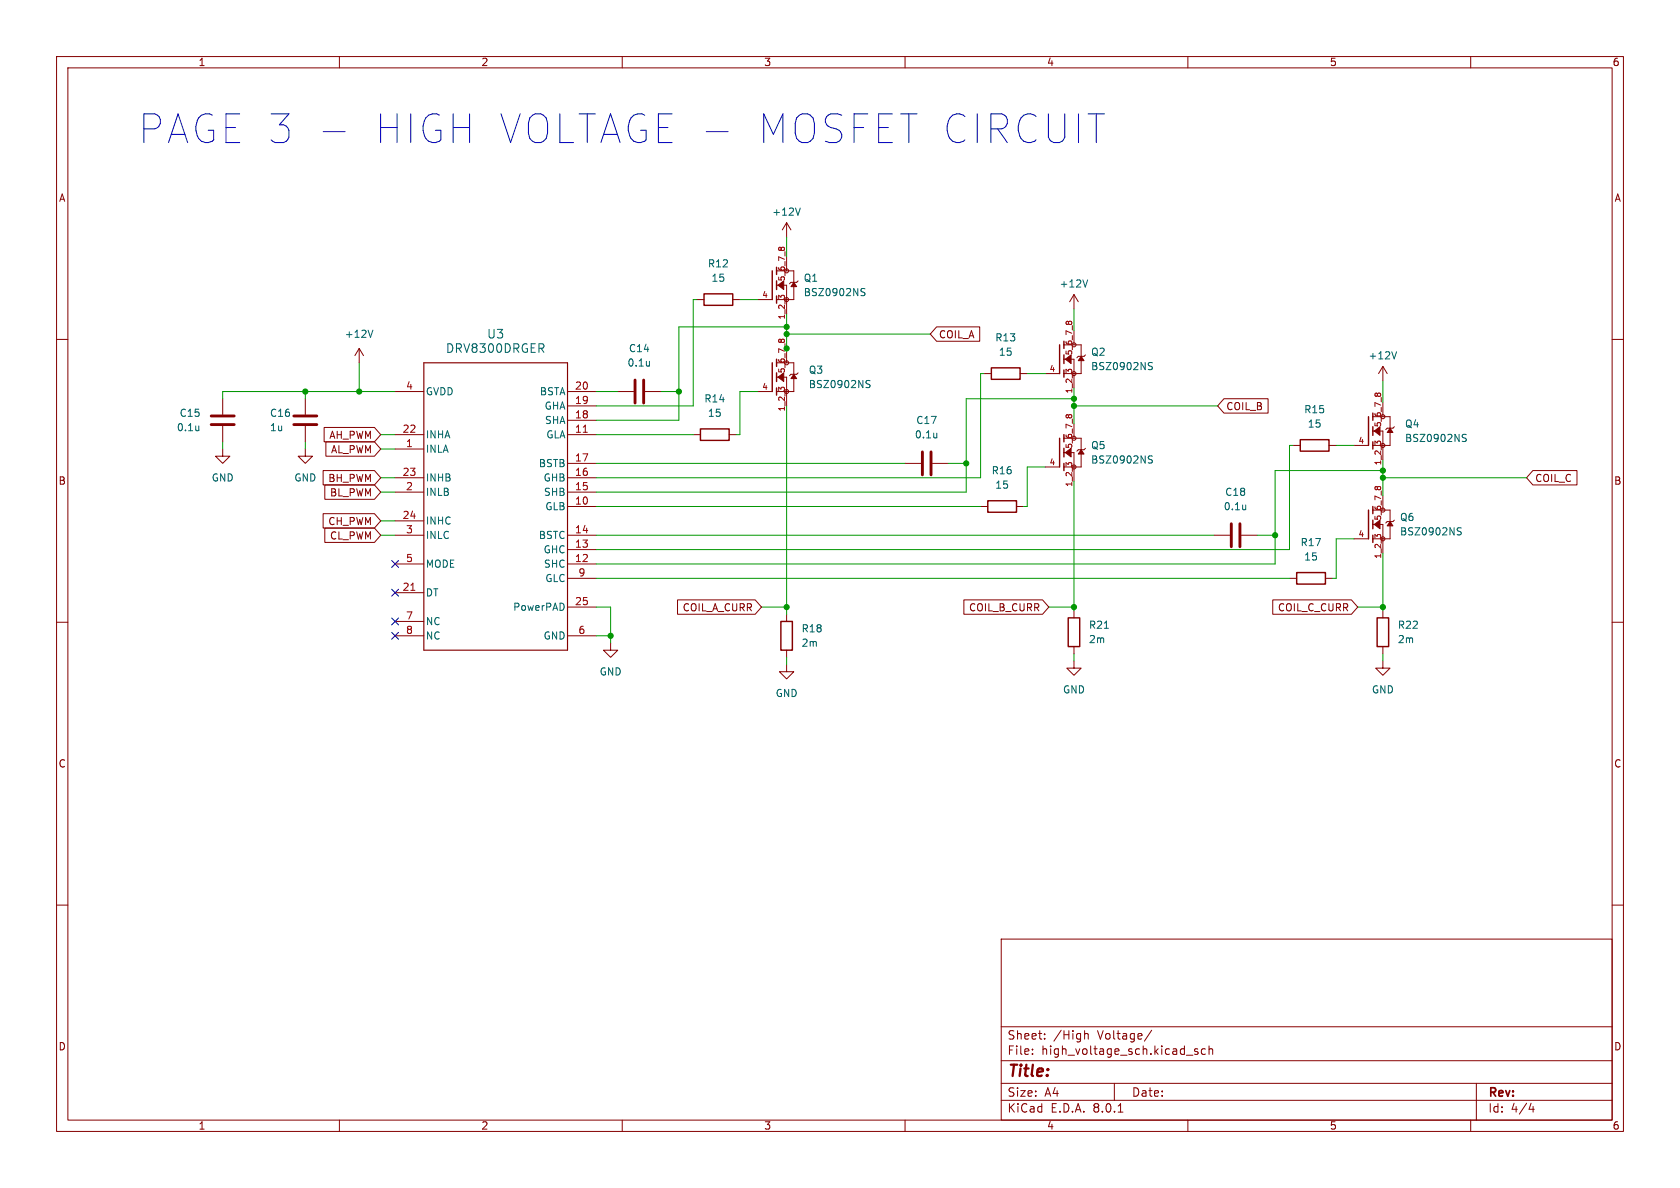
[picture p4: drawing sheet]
<svg xmlns="http://www.w3.org/2000/svg" width="297mm" height="210mm" viewBox="0 0 297 210" stroke-linecap="round" stroke-linejoin="round" font-family="sans-serif">
<g fill="none" stroke="#840000" stroke-width=".18">
<path d="M10 10h277v190h-277zM12 12h273v186h-273zM60 10v2M110 10v2M160 10v2M210 10v2M260 10v2M139.1 39.4v2.5M139.1 39.4l-.8 1.2M139.1 39.4l.7 1.2M10 60h2M123.2 53h1.3"/>
<path d="M129.5 53h1.3M134 53h2.5M137.3 50.4h1.8v5.1M137.3 47.9h3v5.1h-3M139.1 45.3v2.6M141.1 49.7l-.3 .2h-1l-.2 .3M165.6 57.8h7.6v2.5h-7.6l-1.1-1.2zM189.9 52.1l-.8 1.2M189.9 52.1v2.5M189.9 58.4v2.6M189.9 52.1l.7 1.2M285 60h2"/>
<path d="M39.4 79.4v1.2h1.2l-1.2 1.3-1.3-1.3h1.3M39.4 70.5v2.8M39.4 75.3v2.8M54 79.4v1.2h1.2l-1.2 1.3-1.3-1.3h1.3M54 70.5v2.8M54 75.3v2.8M57.3 75.6h8.9l1.1 1.2-1.1 1.3h-8.9zM57.6 78.1h8.6l1.1 1.3-1.1 1.2h-8.6zM63.5 61.6l-.8 1.3M63.5 61.6v2.5M63.5 61.6l.8 1.3M69.8 76.8h5.1"/>
<path d="M69.8 69.2h5.1M69.8 79.4h5.1M100.3 76.8h5.1M100.3 69.2h5.1M100.3 74.3h5.1M100.3 71.8h5.1M109.2 69.2h2.8M114 69.2h2.8M122.6 76.8h1.2M128.9 76.8h1.3M134 69.2h2.5M137.3 64.1h3v5.1h-3"/>
<path d="M137.3 66.7h1.8v5.1M139.1 61.6v2.5M141.1 65.9l-.3 .3h-1l-.2 .2M174 66h1.3M180.3 66h1.3M184.8 66h2.5M188.1 61h3v5h-3M188.1 63.5h1.8v5.1M188.1 77.5h3v5.1h-3M189.9 74.9v2.6M191.9 62.7l-.3 .3h-1l-.2 .2M191.9 79.2l-.3 .3h-1l-.2 .3"/>
<path d="M216.4 70.5h7.8v2.5h-7.8l-1.1-1.2zM228.6 78.7h1.3M234.9 78.7h1.3M239.4 78.7h2.5M242.7 73.7h3v5h-3M242.7 76.2h1.8v5.1M244.5 64.8l-.8 1.2M244.5 64.8v2.5M244.5 71.1v2.6M244.5 64.8l.7 1.2M246.5 75.4l-.2 .3h-1.1l-.2 .2M57.1 83.2h9.1l1.1 1.3-1.1 1.2h-9.1z"/>
<path d="M57.1 90.8h9.1l1.1 1.3-1.1 1.2h-9.1zM57.4 93.3h8.8l1.1 1.3-1.1 1.3h-8.8zM57.4 85.7h8.8l1.1 1.3-1.1 1.3h-8.8zM69.8 94.6h5.1M69.8 99.7h5.1M69.8 87h5.1M69.8 84.5h5.1M69.8 92.1h5.1M100.3 94.6h5.1M100.3 89.5h5.1M100.3 99.7h5.1M100.3 97.2h5.1"/>
<path d="M100.3 87h5.1M100.3 84.5h5.1M100.3 81.9h5.1M160 81.9h2.8M164.8 81.9h2.8M173.4 89.5h1.2M179.7 89.5h1.3M184.8 82.6h2.5M188.1 80h1.8v5.1M214.6 94.6h2.8M219.5 94.6h2.7M239.4 95.3h2.5"/>
<path d="M242.7 92.7h1.8v5.1M242.7 90.2h3v5.1h-3M244.5 87.6v2.6M246.5 91.9l-.2 .3h-1.1l-.2 .3M271 83.2h7.8v2.5h-7.8l-1.1-1.2zM10 110h2M69.8 104.8h5.1M69.8 112.4h5.1M69.8 109.9h5.1M100.3 102.2h5.1M100.3 107.3h5.1M100.3 112.4h5.1"/>
<path d="M107.9 113.7v1.2h1.3l-1.3 1.3-1.2-1.3h1.2M119.8 106h13.7l1.1 1.3-1.1 1.3h-13.7zM139.1 117.5v1.2h1.2l-1.2 1.3-1.3-1.3h1.3M139.1 108.6v1.3M139.1 114.9v1.3M170.4 106h13.9l1.1 1.3-1.1 1.3h-13.9zM189.9 116.8v1.3h1.2l-1.2 1.3-1.3-1.3h1.3M189.9 108v1.2M189.9 114.3v1.3M225 106h13.9l1.1 1.3-1.1 1.3h-13.9zM228 102.2h1.2M234.3 102.2h1.3"/>
<path d="M244.5 116.8v1.3h1.2l-1.2 1.3-1.3-1.3h1.3M244.5 108v1.2M244.5 114.3v1.3M285 110h2M10 160h2M285 160h2M177 166h108v32h-108zM60 198v2M110 198v2M160 198v2M177 194.5h108M177 191.5h108"/>
<path d="M177 187.5h108M177 181.5h108M182.5 186.3v.1M182.5 185.5v.1M184.7 183.6v.1M184.7 182.8v.1M191.7 182.2v1.5M191.7 182.8l.3-.1 .3 .1 .1 .9M197 191.5v3M197.7 196.6h.8M203.6 182.1l-1.3 2M209.7 186.5h1.2"/>
<path d="M210 198v2M211.7 185.5l-.3-.1-.2 .2v.2l.5 .2v.3h-.5M213.1 185.5l-.4-.1-.3 .3v.4l.1 .2h.6M213.7 185.5l.3-.1 .3 .1 .1 .9M213.7 184.9v1.5M260 198v2M261 191.5v6.5M270.7 195l-.4 1.1h.9M271 195.6v1"/>
</g>
<path d="M37.3 75.1h4.1M37.3 73.5h4.1M51.9 75.1h4.1M51.9 73.5h4.1M112.3 67.2v4M113.8 67.2v4M163.1 79.9v4M164.6 79.9v4M217.7 92.6v4M219.2 92.6v4" fill="none" stroke="#840000" stroke-width=".51"/>
<g fill="none" stroke="#006464" stroke-width=".18">
<path d="M141.5 36.8l-.4 1.2M65.9 58.4l-.4 1.2M152.3 51.5l.5 .2 .1 .3-.2 .3-.5-.1M152.3 51.1h.6M192.3 49.5l-.4 1.2M35.1 75.3v.8M35.1 76v.1M114.8 63.9v.8M114.8 64.6v.1M153.2 67.8l.5 .2 .1 .3-.2 .2h-.5M153.2 67.3h.6M165.6 76.6v.8"/>
<path d="M165.6 77.3v.1M203.1 64.6l.5 .2 .1 .3-.2 .2h-.5M203.1 64.1h.6M246.9 62.2l-.4 1.2M258.6 77.3l.5 .2 .1 .3-.2 .2h-.5M258.6 76.8h.6M203.1 81.1l.5 .2 .1 .3-.2 .3-.5-.1M203.1 80.7h.6M220.2 89.3v.8M220.2 90v.1M257.7 93.8l.5 .2 .1 .3-.2 .3-.5-.1M257.7 93.4h.6"/>
<path d="M195.2 111.1h.8"/>
</g>
<g fill="none" stroke="#840000" stroke-width=".25">
<path d="M124.5 51.9h5v2.1h-5zM136.5 47.9v5.1M137.3 47.2v1.3M137.3 49.7v1.5M137.3 52.3v1.3M123.8 75.8h5.1v2.1h-5.1zM136.5 64.1v5.1M137.3 63.5v1.3M137.3 65.9v1.5M137.3 68.6v1.3M175.3 65h5v2.1h-5zM187.3 61v5"/>
<path d="M187.3 77.5v5.1M188.1 60.3v1.3M188.1 62.7v1.6M188.1 65.4v1.3M188.1 76.8v1.3M188.1 79.2v1.6M229.9 77.7h5v2.1h-5zM241.9 73.7v5M242.7 73v1.3M242.7 75.4v1.6M242.7 78.1v1.3M174.6 88.5h5.1v2.1h-5.1z"/>
<path d="M188.1 81.9v1.3M241.9 90.2v5.1M242.7 89.5v1.3M242.7 91.9v1.6M242.7 94.6v1.3M138 109.9h2.1v5h-2.1zM188.8 109.2h2.1v5.1h-2.1zM229.2 101.2h5.1v2.1h-5.1zM243.5 109.2h2v5.1h-2z"/>
</g>
<g fill="#840000" stroke="#840000" stroke-width=".18">
<path d="M243 76.2l1-.8v1.6z"/>
<path d="M245.7 75.7l.6 .8h-1.1z"/>
<path d="M137.5 50.4l1.1-.7v1.5z"/>
<path d="M140.3 49.9l.5 .8h-1z"/>
<path d="M188.3 63.5l1.1-.8v1.6z"/>
<path d="M191.1 63l.5 .8h-1z"/>
<path d="M243 92.7l1-.8v1.6z"/>
<path d="M245.7 92.2l.6 .8h-1.1z"/>
<path d="M188.3 80l1.1-.8v1.6z"/>
<path d="M191.1 79.5l.5 .8h-1z"/>
<path d="M137.5 66.7l1.1-.8v1.5z"/>
<path d="M140.3 66.2l.5 .7h-1z"/>
</g>
<g fill="none" stroke="#a90000" stroke-width=".18">
<path d="M137.7 43.9l.2-.2 .2 .2 .4-.2 .2 .2M138 52.5l-.3-.3v.6M138.1 52.2h.5M188.5 57l.2-.2 .2 .2 .4-.2 .2 .2M103.1 76.4h.7M137.7 60.2l.2-.2 .2 .2 .4-.2 .2 .2M138 68.8l-.3-.3v.6M138.1 68.5h.5M188.5 73.5l.2-.2 .2 .2 .4-.2 .2 .2M188.8 65.6l-.3-.3v.6M188.9 65.3h.5M243.1 69.7l.2-.2 .2 .2 .4-.2 .2 .2"/>
<path d="M243.5 78.3l-.4-.3v.6M243.6 78h.4M188.8 82.1l-.3-.3v.6M188.9 81.8h.5M243.1 86.2l.2-.2 .2 .2 .4-.2 .2 .2M243.5 94.8l-.4-.3v.6M243.6 94.5h.4M72.6 104.4h.8"/>
</g>
<path d="M74.9 64.1h25.4v50.8h-25.4z" fill="none" stroke="#840000" stroke-width=".2"/>
<path d="M57.1 23.3h3.9M124.9 23.3h3.8M192.4 20.1h2.9M193.8 20.1v5.1" fill="none" stroke="#0000c2" stroke-width=".18"/>
<g fill="none" stroke="#009600" stroke-width=".18">
<path d="M123.2 53h-.6v18.8h-17.2M130.8 53h3.2M139.1 41.9v3.4M139.1 55.5v6.1M139.1 57.8h-19.1v16.5h-14.6M139.1 59.1h25.4M189.9 54.6v3.8M39.4 78.1v1.3M54 69.2v1.3M54 78.1v1.3M63.5 64.1v5.1M67.3 76.8h2.5"/>
<path d="M67.3 79.4h2.5M69.8 69.2h-30.4v1.3M105.4 76.8h17.2M105.4 69.2h3.8M116.8 69.2h3.2M134 69.2h-3.2v7.6h-.6M139.1 71.8v36.8M174 66h-.6v18.5h-68M181.6 66h3.2M189.9 68.6v6.3M189.9 71.8h25.4M189.9 70.5h-19.1v16.5h-65.4"/>
<path d="M228.6 78.7h-.6v18.5h-122.6M236.2 78.7h3.2M244.5 67.3v3.8M67.3 94.6h2.5M67.3 84.5h2.5M67.3 92.1h2.5M67.3 87h2.5M105.4 81.9h54.6M105.4 94.6h109.2M105.4 89.5h68M167.6 81.9h3.2M184.8 82.6h-3.2v6.9h-.6"/>
<path d="M189.9 85.1v22.9M222.2 94.6h3.2M239.4 95.3h-3.2v6.9h-.6M244.5 83.2h-19.1v16.5h-120M244.5 81.3v6.3M244.5 97.8v10.2M244.5 84.5h25.4M105.4 107.3h2.5v6.4M105.4 102.2h122.6M105.4 112.4h2.5M134.6 107.3h4.5M139.1 116.2v1.3"/>
<path d="M185.4 107.3h4.5M189.9 115.6v1.2M240 107.3h4.5M244.5 115.6v1.2"/>
</g>
<path d="M69.2 99.1l1.3 1.2M70.5 99.1l-1.3 1.2M69.2 104.2l1.3 1.2M69.2 109.2l1.3 1.3M69.2 111.8l1.3 1.2M70.5 104.2l-1.3 1.2M70.5 109.2l-1.3 1.3M70.5 111.8l-1.3 1.2" fill="none" stroke="#000084" stroke-width=".18"/>
<g fill="#009600" stroke="#009600" stroke-width=".18">
<circle cx="120" cy="69.2" r=".46"/>
<circle cx="139.1" cy="59.1" r=".46"/>
<circle cx="139.1" cy="61.6" r=".46"/>
<circle cx="139.1" cy="57.8" r=".46"/>
<circle cx="189.9" cy="107.3" r=".46"/>
<circle cx="189.9" cy="70.5" r=".46"/>
<circle cx="225.4" cy="94.6" r=".46"/>
<circle cx="244.5" cy="83.2" r=".46"/>
<circle cx="244.5" cy="84.5" r=".46"/>
<circle cx="244.5" cy="107.3" r=".46"/>
<circle cx="107.9" cy="112.4" r=".46"/>
<circle cx="63.5" cy="69.2" r=".46"/>
<circle cx="54" cy="69.2" r=".46"/>
<circle cx="139.1" cy="107.3" r=".46"/>
<circle cx="170.8" cy="81.9" r=".46"/>
<circle cx="189.9" cy="71.8" r=".46"/>
</g>
<g font-size="7.1" fill="#0000c2">
<text x="24.1" y="25.6">PAGE 3 -</text>
<text x="64.3" y="25.6">HIGH VOLTAGE -</text>
<text x="130.4" y="25.6">MOSFET CIRCUIT</text>
</g>
<text font-size="2.8" fill="#840000" x="178" y="190.9">Title:</text>
<g font-size="2.1" fill="#006464">
<text x="78.7" y="62.6">DRV8300DRGER</text>
<text x="86" y="60">U3</text>
</g>
<g font-size="2.1" fill="#840000">
<text x="178" y="184">Sheet:</text>
<text x="186.2" y="184">/High</text>
<text x="194.1" y="184">Voltage/</text>
<text x="178" y="186.7">File:</text>
<text x="184.1" y="186.7">high_voltage_sch.kicad_sch</text>
<text x="178" y="196.9">KiCad</text>
<text x="178" y="194.1">Size:</text>
<text x="184.7" y="194.1">A4</text>
<text x="185.7" y="196.9">E.D.A.</text>
<text x="193.3" y="196.9">8.0.1</text>
<text x="200" y="194.1">Date:</text>
<text x="263" y="194.3">Rev:</text>
<text x="263" y="196.9">Id:</text>
<text x="267.1" y="196.9">4/4</text>
</g>
<g font-size="1.8" fill="#840000">
<text x="35" y="11.9">1</text>
<text x="85" y="11.9">2</text>
<text x="135" y="11.9">3</text>
<text x="185" y="11.9">4</text>
<text x="235" y="11.9">5</text>
<text x="285" y="11.9">6</text>
<text x="10.3" y="35.9">A</text>
<text x="285.3" y="35.9">A</text>
<text x="165.9" y="60">COIL_A</text>
<text x="58.1" y="77.8">AH_PWM</text>
<text x="216.7" y="72.7">COIL_B</text>
<text x="58.4" y="80.3">AL_PWM</text>
<text x="10.3" y="85.9">B</text>
<text x="57.9" y="85.4">BH_PWM</text>
<text x="58.2" y="87.9">BL_PWM</text>
<text x="271.3" y="85.4">COIL_C</text>
<text x="285.3" y="85.9">B</text>
<text x="57.9" y="93">CH_PWM</text>
<text x="58.2" y="95.6">CL_PWM</text>
<text x="120.6" y="108.3">COIL_A_CURR</text>
<text x="171.2" y="108.3">COIL_B_CURR</text>
<text x="225.8" y="108.3">COIL_C_CURR</text>
<text x="10.3" y="135.9">C</text>
<text x="285.3" y="135.9">C</text>
<text x="10.3" y="185.9">D</text>
<text x="285.3" y="185.9">D</text>
<text x="35" y="199.9">1</text>
<text x="85" y="199.9">2</text>
<text x="135" y="199.9">3</text>
<text x="185" y="199.9">4</text>
<text x="235" y="199.9">5</text>
<text x="285" y="199.9">6</text>
</g>
<g font-size="1.8" fill="#006464">
<text x="136.4" y="38.3">+12V</text>
<text x="125.1" y="47.5">R12</text>
<text x="125.7" y="50">15</text>
<text x="142" y="50">Q1</text>
<text x="142" y="52.6">BSZ0902NS</text>
<text x="187.2" y="51">+12V</text>
<text x="60.9" y="59.9">+12V</text>
<text x="110.8" y="65">0.1u</text>
<text x="111.1" y="62.5">C14</text>
<text x="175.9" y="60.6">R13</text>
<text x="176.5" y="63.1">15</text>
<text x="192.8" y="63.1">Q2</text>
<text x="192.8" y="65.6">BSZ0902NS</text>
<text x="241.8" y="63.7">+12V</text>
<text x="75.2" y="70.1">GVDD</text>
<text x="95.3" y="70.1">BSTA</text>
<text x="124.4" y="71.3">R14</text>
<text x="142.9" y="66.3">Q3</text>
<text x="142.9" y="68.8">BSZ0902NS</text>
<text x="31.2" y="76.4">0.1u</text>
<text x="31.7" y="73.9">C15</text>
<text x="47.6" y="76.4">1u</text>
<text x="47.6" y="73.9">C16</text>
<text x="75.2" y="77.7">INHA</text>
<text x="96.2" y="72.6">GHA</text>
<text x="96.2" y="75.2">SHA</text>
<text x="96.5" y="77.7">GLA</text>
<text x="125.1" y="73.9">15</text>
<text x="161.6" y="77.7">0.1u</text>
<text x="161.9" y="75.2">C17</text>
<text x="230.5" y="73.3">R15</text>
<text x="231.1" y="75.8">15</text>
<text x="248.3" y="75.8">Q4</text>
<text x="75.2" y="80.2">INLA</text>
<text x="95.2" y="82.8">BSTB</text>
<text x="192.8" y="79.6">Q5</text>
<text x="192.8" y="82.1">BSZ0902NS</text>
<text x="248.3" y="78.3">BSZ0902NS</text>
<text x="37.3" y="85.3">GND</text>
<text x="51.9" y="85.3">GND</text>
<text x="75.2" y="87.9">INLB</text>
<text x="75.2" y="85.3">INHB</text>
<text x="96" y="85.3">GHB</text>
<text x="96.1" y="87.9">SHB</text>
<text x="175.2" y="84">R16</text>
<text x="175.9" y="86.6">15</text>
<text x="216.5" y="87.9">C18</text>
<text x="75.2" y="92.9">INHC</text>
<text x="75.2" y="95.5">INLC</text>
<text x="95.2" y="95.5">BSTC</text>
<text x="96.3" y="90.4">GLB</text>
<text x="216.3" y="90.4">0.1u</text>
<text x="247.4" y="92.3">Q6</text>
<text x="247.4" y="94.8">BSZ0902NS</text>
<text x="75.2" y="100.6">MODE</text>
<text x="96" y="98">GHC</text>
<text x="96.1" y="100.6">SHC</text>
<text x="229.8" y="96.7">R17</text>
<text x="230.5" y="99.3">15</text>
<text x="75.2" y="105.6">DT</text>
<text x="96.3" y="103.1">GLC</text>
<text x="75.2" y="110.7">NC</text>
<text x="75.2" y="113.3">NC</text>
<text x="90.6" y="108.2">PowerPAD</text>
<text x="96" y="113.3">GND</text>
<text x="141.6" y="112">R18</text>
<text x="192.4" y="111.4">R21</text>
<text x="192.4" y="113.9">2m</text>
<text x="247" y="111.4">R22</text>
<text x="247" y="113.9">2m</text>
<text x="105.9" y="119.6">GND</text>
<text x="141.6" y="114.5">2m</text>
<text x="137" y="123.4">GND</text>
<text x="187.8" y="122.8">GND</text>
<text x="242.4" y="122.8">GND</text>
</g>
<g font-size="1.8" fill="#a90000">
<text x="71.7" y="69">4</text>
<text x="101.6" y="71.5">19</text>
<text x="101.6" y="69">20</text>
<text x="71.1" y="76.6">22</text>
<text x="101.6" y="76.6">11</text>
<text x="101.6" y="74">18</text>
<text x="71.7" y="79.1">1</text>
<text x="101.6" y="81.7">17</text>
<text x="71.1" y="84.2">23</text>
<text x="71.7" y="86.7">2</text>
<text x="101.6" y="89.3">10</text>
<text x="101.6" y="86.7">15</text>
<text x="101.6" y="84.2">16</text>
<text x="71.1" y="91.8">24</text>
<text x="71.7" y="94.4">3</text>
<text x="101.6" y="94.4">14</text>
<text x="71.7" y="99.4">5</text>
<text x="101.6" y="99.4">12</text>
<text x="101.6" y="96.9">13</text>
<text x="102.2" y="102">9</text>
<text x="71.1" y="104.5">21</text>
<text x="101.6" y="107.1">25</text>
<text x="71.7" y="109.6">7</text>
<text x="71.7" y="112.1">8</text>
<text x="102.2" y="112.1">6</text>
</g>
<g font-size="1.4" fill="#a90000">
<text x="134.6" y="52.7">4</text>
<text x="138.8" y="49.8" transform="rotate(-90 138.8 49.8)">5_6_7_8</text>
<text x="138.8" y="56.6" transform="rotate(-90 138.8 56.6)">1_2_3</text>
<text x="185.4" y="65.8">4</text>
<text x="189.6" y="62.9" transform="rotate(-90 189.6 62.9)">5_6_7_8</text>
<text x="134.6" y="69">4</text>
<text x="189.6" y="69.7" transform="rotate(-90 189.6 69.7)">1_2_3</text>
<text x="138.8" y="72.8" transform="rotate(-90 138.8 72.8)">1_2_3</text>
<text x="244.2" y="75.6" transform="rotate(-90 244.2 75.6)">5_6_7_8</text>
<text x="185.4" y="82.3">4</text>
<text x="189.6" y="79.4" transform="rotate(-90 189.6 79.4)">5_6_7_8</text>
<text x="240.1" y="78.5">4</text>
<text x="244.2" y="82.4" transform="rotate(-90 244.2 82.4)">1_2_3</text>
<text x="189.6" y="86.2" transform="rotate(-90 189.6 86.2)">1_2_3</text>
<text x="240.1" y="95">4</text>
<text x="244.2" y="92.1" transform="rotate(-90 244.2 92.1)">5_6_7_8</text>
<text x="244.2" y="98.9" transform="rotate(-90 244.2 98.9)">1_2_3</text>
</g>
<text font-size="1.4" fill="#009600" x="138.8" y="66.1" transform="rotate(-90 138.8 66.1)">5_6_7_8</text>
</svg>
